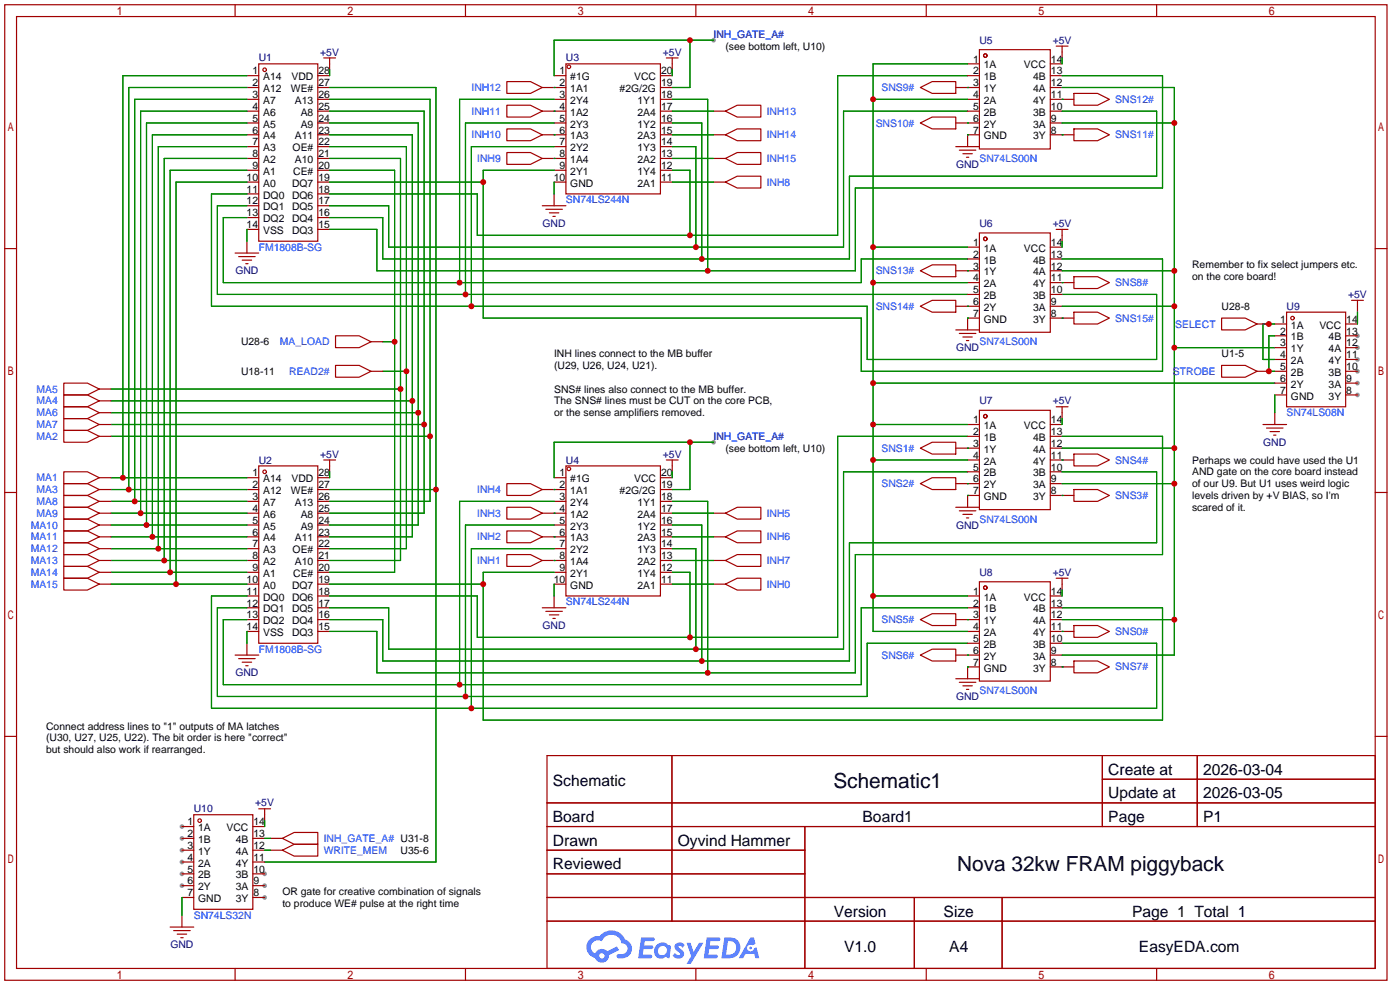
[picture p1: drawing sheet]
<svg xmlns="http://www.w3.org/2000/svg" width="301mm" height="212mm" viewBox="0 0 301 212" stroke-linecap="round" stroke-linejoin="round" font-family="sans-serif">
<g fill="#999">
<circle cx="291.8" cy="84.8" r=".51"/>
<circle cx="291.8" cy="82.3" r=".51"/>
<circle cx="291.8" cy="79.8" r=".51"/>
<circle cx="291.8" cy="77.2" r=".51"/>
<circle cx="291.8" cy="74.7" r=".51"/>
<circle cx="291.8" cy="72.1" r=".51"/>
<circle cx="39.1" cy="177.5" r=".51"/>
<circle cx="39.1" cy="180.1" r=".51"/>
<circle cx="39.1" cy="182.6" r=".51"/>
<circle cx="39.1" cy="185.2" r=".51"/>
<circle cx="39.1" cy="187.7" r=".51"/>
<circle cx="39.1" cy="190.2" r=".51"/>
<circle cx="56.9" cy="192.8" r=".51"/>
<circle cx="56.9" cy="190.2" r=".51"/>
<circle cx="56.9" cy="187.7" r=".51"/>
<circle cx="153.4" cy="95" r=".51"/>
<circle cx="153.4" cy="8.6" r=".51"/>
</g>
<g fill="none" stroke="#a10000" stroke-width=".25">
<path d="M1 1h297.2v209.6h-297.2zM3.6 3.6h292.1v204.4h-292.1zM50.5 1v2.6M100.1 1v2.6M149.6 1v2.6M199.1 1v2.6M248.7 1v2.6M1 53.4h2.6M295.7 53.4h2.5M1 105.8h2.6M295.7 105.8h2.5M1 158.2h2.6"/>
<path d="M295.7 158.2h2.5M117.6 162.3h178.1v45.7h-178.1zM117.6 172.5h178.1M117.6 177.5h178.1M144.5 162.3v35.6M173 177.5v30.5M237 162.3v15.2M237 167.4h58.7M257.4 162.3v15.2M117.6 182.6h55.4M117.6 192.8h178.1M117.6 187.7h55.4"/>
<path d="M117.6 197.9h178.1M196.6 192.8v15.2M215.4 192.8v15.2M50.5 208v2.6M100.1 208v2.6M149.6 208v2.6M199.1 208v2.6M248.7 208v2.6"/>
</g>
<g fill="#5487ff">
<path d="M145.3 202.7a1.3 1.3 0 0 1 1.9 .3l-.4 .6a.54 .54 0 0 0-.9-.2l.1 .2a1.28 1.28 0 0 1 .8 2 1.53 1.53 0 0 1-2.2-.3l.5-.6 .8 .5a.31 .31 0 0 0 .4-.3 .31 .31 0 0 0-.3-.4 1.12 1.12 0 0 1-.7-1.8z"/>
<path d="M147.6 202.5h.9l.6 2 1.2-2h.9l-2.7 4.6h-.9l1-1.7z"/>
<path d="M137.8 201.4h1.7a1.31 1.31 0 0 1 1.2 .2 .4 .4 0 0 1-.3 .5l-1.8 .1-.1 .9h1.6a.4 .4 0 0 1 .4 .4 .4 .4 0 0 1-.5 .4h-1.6l-.2 1.2h1.4a.46 .46 0 0 1 .5 0 .46 .46 0 0 1 .1 .5l-.4 .2h-2.6z"/>
<path d="M151.9 201.4h1.7a1.32 1.32 0 0 1 1.2 .2 .39 .39 0 0 1-.3 .5l-1.8 .1-.1 .9h1.6a.4 .4 0 0 1 .4 .4 .4 .4 0 0 1-.4 .4h-1.7l-.2 1.2h1.4a.46 .46 0 0 1 .5 0 .46 .46 0 0 1 .1 .5l-.4 .2h-2.6z"/>
<path d="M161.3 201.4h.8l.3 1.3-.6 .4a.75 .75 0 0 0-1.1 .3 .75 .75 0 0 0 .5 1 .75 .75 0 0 0 .9-.7l.5-.2 .6 2.3h-.8l-.3-.9h-1.8l-.5 .9h-1z"/>
<path d="M155.7 201.4l-.6 4.4h1.5a2.27 2.27 0 0 0 2.6-2.2 2.27 2.27 0 0 0-2.7-2.2zM156.5 202.1a1.5 1.5 0 0 1 1.8 1.6 1.5 1.5 0 0 1-1.9 1.4h-.3z"/>
<path d="M141.2 203a1.6 1.6 0 0 0-.3 2.3 1.6 1.6 0 0 0 2.3 .2l.7 .3 .3-2.4-.1-.3-.5-.1a1.58 1.58 0 0 0-2.4 0zM141.8 203.5a.98 .98 0 0 1 1.6 .4 .98 .98 0 0 1-1.1 1.3 .94 .94 0 0 1-.9-.7 .94 .94 0 0 1 .4-1z"/>
<path d="M126.8 201.8a2.37 2.37 0 0 0 1.1 4 1.54 1.54 0 0 0 1.8 1 1.54 1.54 0 0 0 1.2-1.6l2.2-1.1-.5-.8-2 1a1.57 1.57 0 0 0-2.7 .5 1.5 1.5 0 0 1-.7-2.1 1.5 1.5 0 0 1 2.2-.5 2.23 2.23 0 0 1 2.3-1.4 2.23 2.23 0 0 1 2 1.8 1.16 1.16 0 0 1 1.2 1.1 1.16 1.16 0 0 1-1.1 1.2h-.7a.47 .47 0 0 0-.5 .4 .47 .47 0 0 0 .4 .5 2.17 2.17 0 0 0 2.5-.9 2.17 2.17 0 0 0-.3-2.7l-.8-.4a3.2 3.2 0 0 0-5.5-.7l-1.1 .1zM128.8 205.3a.6 .6 0 0 1 1.2 0 .6 .6 0 0 1-1.2 0z"/>
<circle cx="161.4" cy="203.6" r=".28"/>
</g>
<g fill="none" stroke="#a10000" stroke-width=".25">
<path d="M53.1 16.3h2.5M53.1 18.8h2.5M55.6 13.7h12.7v38.1h-12.7zM68.3 16.3h2.6M68.3 18.8h2.6M69.6 12.4h2.5M70.9 12.4v2.6M109 17.5h5l2.6 1.3-2.6 1.3h-5zM116.6 18.8h5.1M119.1 16.3h2.6M121.7 13.7h20.3v28h-20.3zM142 16.3h2.5"/>
<path d="M142 18.8h2.5M143.3 12.4h2.5M144.5 12.4v2.6M197.9 18.8l2.5-1.3h5.1v2.6h-5.1zM205.5 18.8h5.1M208 16.3h2.6M208 13.7h2.6M210.6 10.7h15.2v21.3h-15.2zM225.8 16.3h2.5M225.8 18.8h2.5M225.8 13.7h2.5M227.1 9.9h2.5"/>
<path d="M228.3 9.9v2.5M53.1 21.3h2.5M53.1 23.9h2.5M53.1 26.4h2.5M53.1 29h2.5M53.1 31.5h2.5M53.1 34h2.5M53.1 36.6h2.5M53.1 39.1h2.5M68.3 21.3h2.6M68.3 23.9h2.6M68.3 26.4h2.6"/>
<path d="M68.3 29h2.6M68.3 31.5h2.6M68.3 34h2.6M68.3 36.6h2.6M68.3 39.1h2.6M109 22.6h5l2.6 1.3-2.6 1.2h-5zM109 27.7h5l2.6 1.3-2.6 1.2h-5zM109 32.8h5l2.6 1.2-2.6 1.3h-5zM116.6 23.9h5.1M116.6 29h5.1M116.6 34h5.1M119.1 21.3h2.6"/>
<path d="M119.1 26.4h2.6M119.1 31.5h2.6M119.1 36.6h2.6M119.1 39.1h2.6M142 21.3h2.5M142 23.9h2.5M142 26.4h2.5M142 29h2.5M142 31.5h2.5M142 34h2.5M142 36.6h2.5M142 39.1h2.5"/>
<path d="M153.4 23.9h2.6M153.4 29h2.6M153.4 34h2.6M153.4 39.1h2.6M156 34l2.5-1.2h5.1v2.5h-5.1zM156 29l2.5-1.3h5.1v2.5h-5.1zM156 23.9l2.5-1.3h5.1v2.5h-5.1zM156 39.1l2.5-1.3h5.1v2.6h-5.1zM197.9 26.4l2.5-1.3h5.1v2.6h-5.1zM205.5 26.4h5.1M205.5 31.5h5.1M206.2 32.3h3.6"/>
<path d="M207 33h2M207.8 33.8h.5M208 21.3h2.6M208 23.9h2.6M210.6 29h-2.6v2.5M225.8 21.3h5.1M225.8 23.9h2.5M225.8 26.4h2.5M225.8 29h5.1M230.9 20.1h5.1l2.5 1.2-2.5 1.3h-5.1zM230.9 27.7h5.1l2.5 1.3-2.5 1.2h-5.1zM50.5 54.4h5.1"/>
<path d="M51.3 55.1h3.6M52.1 55.9h2M52.8 56.6h.5M53.1 41.7h2.5M53.1 44.2h2.5M53.1 46.7h2.5M53.1 49.3h2.5M53.1 51.8v2.6M68.3 41.7h2.6M68.3 44.2h2.6M68.3 46.7h2.6M68.3 49.3h2.6"/>
<path d="M116.6 44.2h5.1M117.3 45h3.6M118.1 45.7h2M118.9 46.5h.5M119.1 41.7v2.5M197.9 58.2l2.5-1.3h5.1v2.5h-5.1zM205.5 58.2h5.1M208 53.1h2.6M208 55.6h2.6M210.6 50h15.2v21.4h-15.2zM225.8 53.1h2.5M225.8 55.6h2.5"/>
<path d="M225.8 58.2h2.5M227.1 49.3h2.5M228.3 49.3v2.5M230.9 59.4h5.1l2.5 1.3-2.5 1.3h-5.1zM72.1 78.5h5.1l2.6 1.3-2.6 1.2h-5.1zM72.1 72.1h5.1l2.6 1.3-2.6 1.3h-5.1zM79.8 79.8h2.5M79.8 73.4h2.5M197.9 65.8l2.5-1.3h5.1v2.6h-5.1zM205.5 65.8h5.1M205.5 70.9h5.1M206.2 71.6h3.6"/>
<path d="M207 72.4h2M207.8 73.2h.5M208 60.7h2.6M208 63.2h2.6M210.6 68.3h-2.6v2.6M225.8 60.7h5.1M225.8 63.2h2.5M225.8 65.8h2.5M225.8 68.3h5.1M230.9 67.1h5.1l2.5 1.2-2.5 1.3h-5.1zM262.6 68.3h5.1l2.6 1.3-2.6 1.3h-5.1zM262.6 78.5h5.1l2.6 1.3-2.6 1.2h-5.1z"/>
<path d="M270.3 79.8h2.5M270.3 69.6h2.5M274.1 79.8h2.5M274.1 69.6h2.5M274.1 72.1h2.5M274.1 74.7h2.5M274.1 77.2h2.5M276.6 67.1h12.7v20.3h-12.7zM289.3 79.8h2.5M289.3 69.6h2.5M289.3 72.1h2.5M289.3 74.7h2.5"/>
<path d="M289.3 77.2h2.5M290.6 64.5h2.5M291.8 64.5v2.6M13.7 92.5h5.1l2.5 1.2-2.5 1.3h-5.1zM13.7 89.9h5.1l2.5 1.3-2.5 1.3h-5.1zM13.7 87.4h5.1l2.5 1.2-2.5 1.3h-5.1zM13.7 84.8h5.1l2.5 1.3-2.5 1.3h-5.1zM13.7 82.3h5.1l2.5 1.3-2.5 1.2h-5.1zM21.3 93.7h2.6M21.3 91.2h2.6M21.3 88.6h2.6M21.3 86.1h2.6"/>
<path d="M21.3 83.6h2.6M69.6 98.8h2.5M70.9 98.8v2.5M143.3 98.8h2.5M144.5 98.8v2.5M197.9 96.3l2.5-1.3h5.1v2.5h-5.1zM205.5 96.3h5.1M208 98.8h2.6M208 93.7h2.6M208 91.2h2.6M210.6 88.1h15.2v21.4h-15.2zM225.8 98.8h5.1"/>
<path d="M225.8 93.7h2.5M225.8 91.2h2.5M225.8 96.3h2.5M227.1 87.4h2.5M228.3 87.4v2.5M230.9 97.5h5.1l2.5 1.3-2.5 1.3h-5.1zM271.5 91.2h5.1M272.3 91.9h3.5M273 92.7h2.1M273.8 93.5h.5M274.1 82.3h2.5M274.1 84.8h2.5"/>
<path d="M274.1 88.6v2.6M289.3 82.3h2.5M289.3 84.8h2.5M13.7 101.3h5.1l2.5 1.3-2.5 1.3h-5.1zM13.7 103.9h5.1l2.5 1.3-2.5 1.2h-5.1zM13.7 106.4h5.1l2.5 1.3-2.5 1.3h-5.1zM13.7 109h5.1l2.5 1.2-2.5 1.3h-5.1zM13.7 111.5h5.1l2.5 1.3-2.5 1.2h-5.1zM13.7 114h5.1l2.5 1.3-2.5 1.3h-5.1zM13.7 116.6h5.1l2.5 1.3-2.5 1.2h-5.1zM13.7 119.1h5.1l2.5 1.3-2.5 1.3h-5.1zM21.3 102.6h2.6"/>
<path d="M21.3 105.2h2.6M21.3 107.7h2.6M21.3 110.2h2.6M21.3 112.8h2.6M21.3 115.3h2.6M21.3 117.9h2.6M53.1 102.6h2.5M53.1 105.2h2.5M53.1 107.7h2.5M53.1 110.2h2.5M53.1 112.8h2.5M53.1 115.3h2.5"/>
<path d="M53.1 117.9h2.5M55.6 100.1h12.7v38.1h-12.7zM68.3 102.6h2.6M68.3 105.2h2.6M68.3 107.7h2.6M68.3 110.2h2.6M68.3 112.8h2.6M68.3 115.3h2.6M68.3 117.9h2.6M109 103.9h5l2.6 1.3-2.6 1.2h-5zM109 109h5l2.6 1.2-2.6 1.3h-5zM109 114h5l2.6 1.3-2.6 1.3h-5z"/>
<path d="M109 119.1h5l2.6 1.3-2.6 1.3h-5zM116.6 105.2h5.1M116.6 110.2h5.1M116.6 115.3h5.1M119.1 102.6h2.6M119.1 107.7h2.6M119.1 112.8h2.6M119.1 117.9h2.6M121.7 100.1h20.3v27.9h-20.3zM142 102.6h2.5M142 105.2h2.5M142 107.7h2.5"/>
<path d="M142 110.2h2.5M142 112.8h2.5M142 115.3h2.5M142 117.9h2.5M153.4 110.2h2.6M153.4 115.3h2.6M156 115.3l2.5-1.3h5.1v2.6h-5.1zM156 110.2l2.5-1.2h5.1v2.5h-5.1zM197.9 103.9l2.5-1.3h5.1v2.6h-5.1zM205.5 103.9h5.1M205.5 109h5.1M206.2 109.7h3.6"/>
<path d="M207 110.5h2M207.8 111.3h.5M208 101.3h2.6M210.6 106.4h-2.6v2.6M225.8 101.3h2.5M225.8 103.9h2.5M225.8 106.4h5.1M230.9 105.2h5.1l2.5 1.2-2.5 1.3h-5.1zM13.7 121.7h5.1l2.5 1.2-2.5 1.3h-5.1zM13.7 124.2h5.1l2.5 1.3-2.5 1.2h-5.1zM21.3 120.4h2.6M21.3 122.9h2.6"/>
<path d="M21.3 125.5h2.6M53.1 120.4h2.5M53.1 122.9h2.5M53.1 125.5h2.5M53.1 128h2.5M53.1 130.6h2.5M53.1 133.1h2.5M53.1 135.6h2.5M53.1 138.2v2.5M68.3 120.4h2.6M68.3 122.9h2.6M68.3 125.5h2.6"/>
<path d="M68.3 128h2.6M68.3 130.6h2.6M68.3 133.1h2.6M68.3 135.6h2.6M116.6 120.4h5.1M116.6 130.6h5.1M117.3 131.3h3.6M118.1 132.1h2M118.9 132.8h.5M119.1 122.9h2.6M119.1 125.5h2.6M119.1 128v2.6"/>
<path d="M142 120.4h2.5M142 122.9h2.5M142 125.5h2.5M153.4 120.4h2.6M153.4 125.5h2.6M156 120.4l2.5-1.3h5.1v2.6h-5.1zM156 125.5l2.5-1.3h5.1v2.5h-5.1zM197.9 133.1l2.5-1.3h5.1v2.6h-5.1zM205.5 133.1h5.1M208 128h2.6M208 130.6h2.6M208 135.6h2.6"/>
<path d="M208 138.2h2.6M210.6 125h15.2v21.3h-15.2zM225.8 128h2.5M225.8 130.6h2.5M225.8 133.1h2.5M225.8 135.6h5.1M225.8 138.2h2.5M227.1 124.2h2.5M228.3 124.2v2.5M230.9 134.4h5.1l2.5 1.2-2.5 1.3h-5.1zM50.5 140.7h5.1M51.3 141.5h3.6"/>
<path d="M52.1 142.2h2M52.8 143h.5M197.9 140.7l2.5-1.3h5.1v2.6h-5.1zM205.5 140.7h5.1M205.5 145.8h5.1M206.2 146.6h3.6M207 147.3h2M207.8 148.1h.5M210.6 143.3h-2.6v2.5M225.8 140.7h2.5M225.8 143.3h5.1M230.9 142h5.1l2.5 1.3-2.5 1.2h-5.1z"/>
<path d="M39.1 177.5h2.6M41.7 175h12.7v20.3h-12.7zM54.4 177.5h2.5M55.6 173.7h2.6M56.9 173.7v2.6M36.6 199.1h5.1M37.3 199.9h3.6M39.1 180.1h2.6M39.1 182.6h2.6M39.1 185.2h2.6M39.1 187.7h2.6M39.1 190.2h2.6"/>
<path d="M39.1 192.8h2.6M39.1 196.6v2.5M54.4 180.1h2.5M54.4 182.6h2.5M54.4 185.2h2.5M54.4 187.7h2.5M54.4 190.2h2.5M54.4 192.8h2.5M58.2 180.1h2.5M58.2 182.6h2.5M60.7 180.1l2.5-1.3h5.1v2.6h-5.1zM60.7 182.6l2.5-1.2h5.1v2.5h-5.1z"/>
<path d="M38.1 200.7h2M38.9 201.4h.5"/>
<circle cx="56.9" cy="15" r=".38"/>
<circle cx="122.3" cy="14.4" r=".38"/>
<circle cx="211.8" cy="11.9" r=".38"/>
<circle cx="211.8" cy="51.3" r=".38"/>
<circle cx="277.9" cy="68.3" r=".38"/>
<circle cx="211.8" cy="89.4" r=".38"/>
<circle cx="56.9" cy="101.3" r=".38"/>
<circle cx="122.3" cy="100.7" r=".38"/>
<circle cx="211.8" cy="126.2" r=".38"/>
<circle cx="42.9" cy="176.3" r=".38"/>
</g>
<g fill="none" stroke="#008700" stroke-width=".25">
<path d="M53.1 18.8h-25.4v86.4M53.1 16.3h-26.7v86.3M70.9 18.8h22.8v166.4h-36.8M70.9 15v1.3M119.1 18.8h.1M144.5 15v1.3M148.3 8.6v10.2h-3.8M153.4 8.6h-34.3v7.7M208 18.8h.1M208 16.3h-27.9v34.2h-77.5v-8.8h-31.7M208 13.7h-20.3v121.9h20.3M228.3 18.8h24.2v121.9h-24.2"/>
<path d="M228.3 16.3h21.6v24.1h-66v17.8h-102.9v-8.9h-10.1M228.3 12.4v1.3M53.1 39.1h-15.3v86.4M53.1 36.6h-16.5v86.3M53.1 34h-17.8v86.4M53.1 31.5h-19.1v86.4M53.1 29h-20.3v86.3M53.1 26.4h-21.6v86.4M53.1 23.9h-22.9v86.3M53.1 21.3h-24.1v86.4M70.9 39.1h33M70.9 36.6h13.9v86.3h-13.9"/>
<path d="M70.9 34h15.2v86.4h-15.2M70.9 31.5h16.5v86.4h-16.5M70.9 29h17.7v86.3h-17.7M70.9 26.4h19v86.4h-19M70.9 23.9h20.3v86.3h-20.3M70.9 21.3h21.6v86.4h-21.6M119.1 23.9h.1M119.1 29h.1M119.1 34h.1M119.1 36.6h-15.2v31.7h81.3v11.5h64.7v-24.2h-21.6M119.1 31.5h-17.8v34.3M119.1 26.4h-19v36.8"/>
<path d="M119.1 21.3h-20.3v39.4M119.1 39.1v2.6M144.5 39.1h8.9M144.5 36.6h3.8v13.9M144.5 34h8.9M144.5 31.5h5.1v21.6M144.5 29h8.9M144.5 26.4h6.4v29.2M144.5 23.9h8.9M144.5 21.3h7.6v36.9M187.7 21.3h20.3M208 29h.1"/>
<path d="M208 26.4h.1M208 23.9h-26.6v29.2h-97.8v-8.9h-12.7M228.3 21.3h.1M228.3 29h.1M228.3 26.4h24.2M228.3 23.9h20.4v13.9h-66.1v17.8h-100.3v-8.9h-11.4M53.1 49.3v2.5M53.1 46.7h-5.1v14h137.2v-5.1h22.8M53.1 44.2h-6.4v19h161.3M53.1 41.7h-7.6v24.1h140.9v11.4h62.3v-14h-20.4M187.7 53.1h20.3M208 58.2h.1"/>
<path d="M228.3 51.8v1.3M228.3 58.2h24.2M82.3 79.8h5.1M82.3 73.4h2.5M187.7 60.7h20.3M208 68.3h.1M208 65.8h.1M228.3 60.7h.1M228.3 68.3h.1M228.3 65.8h24.2M252.5 74.7h21.6M274.1 72.1h-1.3v7.7h1.3"/>
<path d="M274.1 69.6h-2.6v7.6h2.6M291.8 67.1v2.5M23.9 83.6h62.2M23.9 86.1h64.7M23.9 88.6h66M23.9 91.2h67.3M23.9 93.7h68.6M148.3 95v10.2h-3.8M153.4 95h-34.3v7.6M187.7 91.2h20.3M187.7 98.8h20.3M187.7 82.3h86.4"/>
<path d="M208 96.3h.1M208 93.7h-27.9v43.2h-77.5v-8.9h-31.7M228.3 98.8h.1M228.3 93.7h21.6v25.4h-66v25.4h-102.9v-8.9h-10.1M228.3 89.9v1.3M228.3 96.3h24.2M274.1 84.8v3.8M23.9 117.9h29.2M23.9 115.3h29.2M23.9 112.8h29.2M23.9 110.2h29.2M23.9 107.7h29.2"/>
<path d="M23.9 105.2h29.2M23.9 102.6h29.2M70.9 105.2h22.8M70.9 101.3v1.3M119.1 105.2h.1M119.1 110.2h.1M119.1 115.3h.1M119.1 117.9h-17.8v34.2M119.1 112.8h-19v36.8M119.1 107.7h-20.3v39.4M144.5 117.9h5.1v21.5M144.5 115.3h8.9"/>
<path d="M144.5 112.8h6.4v29.2M144.5 110.2h8.9M144.5 107.7h7.6v36.8M144.5 101.3v1.3M208 106.4h.1M208 103.9h.1M208 101.3h-26.6v38.1h-97.8v-8.8h-12.7M228.3 106.4h.1M228.3 101.3h20.4v15.3h-66.1v25.4h-100.3v-8.9h-11.4M228.3 103.9h24.2M23.9 125.5h29.2M23.9 122.9h29.2"/>
<path d="M23.9 120.4h29.2M53.1 135.6v2.6M53.1 130.6h-6.4v19h139.7v-11.4h21.6M53.1 128h-7.6v24.1h203.2v-13.9h-20.4M70.9 125.5h33M119.1 120.4h.1M119.1 122.9h-15.2v31.8h146v-24.1h-21.6M119.1 125.5v2.5M144.5 125.5h8.9M144.5 122.9h3.8v14M144.5 120.4h8.9M187.7 128h20.3"/>
<path d="M208 133.1h.1M208 130.6h-22.8v16.5h-137.2v-14h5.1M228.3 135.6h.1M228.3 126.7v1.3M228.3 133.1h24.2M208 143.3h.1M208 140.7h.1M228.3 143.3h.1M56.9 176.3v1.2M39.1 192.8v3.8M56.9 180.1h1.3M56.9 182.6h1.3"/>
</g>
<g fill="#c00">
<circle cx="37.8" cy="125.5" r=".63"/>
<circle cx="36.6" cy="122.9" r=".63"/>
<circle cx="35.3" cy="120.4" r=".63"/>
<circle cx="34" cy="117.9" r=".63"/>
<circle cx="32.8" cy="115.3" r=".63"/>
<circle cx="31.5" cy="112.8" r=".63"/>
<circle cx="30.2" cy="110.2" r=".63"/>
<circle cx="29" cy="107.7" r=".63"/>
<circle cx="27.7" cy="105.2" r=".63"/>
<circle cx="26.4" cy="102.6" r=".63"/>
<circle cx="86.1" cy="83.6" r=".63"/>
<circle cx="87.4" cy="79.8" r=".63"/>
<circle cx="84.8" cy="73.4" r=".63"/>
<circle cx="88.6" cy="86.1" r=".63"/>
<circle cx="89.9" cy="88.6" r=".63"/>
<circle cx="91.2" cy="91.2" r=".63"/>
<circle cx="92.5" cy="93.7" r=".63"/>
<circle cx="93.7" cy="105.2" r=".63"/>
<circle cx="148.3" cy="95" r=".63"/>
<circle cx="148.3" cy="8.6" r=".63"/>
<circle cx="98.8" cy="60.7" r=".63"/>
<circle cx="100.1" cy="63.2" r=".63"/>
<circle cx="101.3" cy="65.8" r=".63"/>
<circle cx="148.3" cy="50.5" r=".63"/>
<circle cx="149.6" cy="53.1" r=".63"/>
<circle cx="103.9" cy="125.5" r=".63"/>
<circle cx="101.3" cy="152.1" r=".63"/>
<circle cx="100.1" cy="149.6" r=".63"/>
<circle cx="148.3" cy="136.9" r=".63"/>
<circle cx="149.6" cy="139.4" r=".63"/>
<circle cx="150.9" cy="55.6" r=".63"/>
<circle cx="103.9" cy="39.1" r=".63"/>
<circle cx="150.9" cy="142" r=".63"/>
<circle cx="98.8" cy="147.1" r=".63"/>
<circle cx="187.7" cy="128" r=".63"/>
<circle cx="187.7" cy="98.8" r=".63"/>
<circle cx="187.7" cy="91.2" r=".63"/>
<circle cx="187.7" cy="82.3" r=".63"/>
<circle cx="187.7" cy="60.7" r=".63"/>
<circle cx="187.7" cy="53.1" r=".63"/>
<circle cx="187.7" cy="21.3" r=".63"/>
<circle cx="252.5" cy="133.1" r=".63"/>
<circle cx="252.5" cy="103.9" r=".63"/>
<circle cx="252.5" cy="96.3" r=".63"/>
<circle cx="252.5" cy="74.7" r=".63"/>
<circle cx="252.5" cy="65.8" r=".63"/>
<circle cx="252.5" cy="58.2" r=".63"/>
<circle cx="252.5" cy="26.4" r=".63"/>
<circle cx="152.1" cy="144.5" r=".63"/>
<circle cx="272.8" cy="69.6" r=".63"/>
<circle cx="272.8" cy="79.8" r=".63"/>
<circle cx="152.1" cy="58.2" r=".63"/>
</g>
<g font-size="4.5">
<text x="179.2" y="169.2">Schematic1</text>
<text x="205.8" y="187">Nova 32kw FRAM piggyback</text>
</g>
<g font-size="3.4">
<text x="238.3" y="166.4">Create at</text>
<text x="258.7" y="166.4">2026-03-04</text>
<text x="118.9" y="168.9">Schematic</text>
<text x="238.3" y="171.5">Update at</text>
<text x="258.7" y="171.5">2026-03-05</text>
<text x="118.9" y="176.6">Board</text>
<text x="185.5" y="176.6">Board1</text>
<text x="238.3" y="176.6">Page</text>
<text x="258.7" y="176.6">P1</text>
<text x="118.9" y="181.6">Drawn</text>
<text x="145.7" y="181.6">Oyvind Hammer</text>
<text x="118.9" y="186.7">Reviewed</text>
<text x="179.2" y="196.9">Version</text>
<text x="202.9" y="196.9">Size</text>
<text x="243.4" y="196.9">Page 1 Total 1</text>
<text x="181.5" y="204.5">V1.0</text>
<text x="204.1" y="204.5">A4</text>
<text x="244.9" y="204.5">EasyEDA.com</text>
</g>
<g font-size="2.2" fill="#000080">
<text x="68.8" y="11.9">+5V</text>
<text x="142.5" y="11.9">+5V</text>
<text x="210.6" y="9.4">U5</text>
<text x="226.3" y="9.4">+5V</text>
<text x="55.6" y="13.2">U1</text>
<text x="121.7" y="13.2">U3</text>
<text x="205.5" y="36.1">GND</text>
<text x="116.6" y="48.8">GND</text>
<text x="210.6" y="48.8">U6</text>
<text x="226.3" y="48.8">+5V</text>
<text x="50.6" y="58.9">GND</text>
<text x="289.8" y="64">+5V</text>
<text x="276.6" y="66.5">U9</text>
<text x="205.5" y="75.4">GND</text>
<text x="210.6" y="86.9">U7</text>
<text x="226.3" y="86.9">+5V</text>
<text x="271.6" y="95.8">GND</text>
<text x="55.6" y="99.6">U2</text>
<text x="68.8" y="98.3">+5V</text>
<text x="121.7" y="99.6">U4</text>
<text x="142.5" y="98.3">+5V</text>
<text x="205.5" y="113.5">GND</text>
<text x="210.6" y="123.7">U8</text>
<text x="226.3" y="123.7">+5V</text>
<text x="116.6" y="135.1">GND</text>
<text x="50.6" y="145.3">GND</text>
<text x="205.5" y="150.4">GND</text>
<text x="54.9" y="173.2">+5V</text>
<text x="41.7" y="174.5">U10</text>
<text x="36.6" y="203.7">GND</text>
</g>
<g font-size="2.2" fill="#00f">
<text x="153.4" y="8.1">INH_GATE_A#</text>
<text x="101.4" y="19.6">INH12</text>
<text x="189.5" y="19.6">SNS9#</text>
<text x="239.8" y="22.1">SNS12#</text>
<text x="101.4" y="24.6">INH11</text>
<text x="101.4" y="29.7">INH10</text>
<text x="164.8" y="29.7">INH14</text>
<text x="164.8" y="24.6">INH13</text>
<text x="188.3" y="27.2">SNS10#</text>
<text x="239.8" y="29.7">SNS11#</text>
<text x="102.6" y="34.8">INH9</text>
<text x="164.8" y="34.8">INH15</text>
<text x="210.6" y="34.8">SN74LS00N</text>
<text x="164.8" y="39.9">INH8</text>
<text x="121.7" y="43.7">SN74LS244N</text>
<text x="55.6" y="53.8">FM1808B-SG</text>
<text x="188.3" y="58.9">SNS13#</text>
<text x="239.8" y="61.5">SNS8#</text>
<text x="188.3" y="66.5">SNS14#</text>
<text x="239.8" y="69.1">SNS15#</text>
<text x="252.7" y="70.4">SELECT</text>
<text x="60.2" y="74.2">MA_LOAD</text>
<text x="210.6" y="74.2">SN74LS00N</text>
<text x="62.2" y="80.5">READ2#</text>
<text x="252.2" y="80.5">STROBE</text>
<text x="7.8" y="89.4">MA6</text>
<text x="7.8" y="86.9">MA4</text>
<text x="7.8" y="84.3">MA5</text>
<text x="276.6" y="89.4">SN74LS08N</text>
<text x="7.8" y="94.5">MA2</text>
<text x="7.8" y="91.9">MA7</text>
<text x="153.4" y="94.5">INH_GATE_A#</text>
<text x="189.5" y="97">SNS1#</text>
<text x="239.8" y="99.6">SNS4#</text>
<text x="7.8" y="103.4">MA1</text>
<text x="7.8" y="105.9">MA3</text>
<text x="102.6" y="105.9">INH4</text>
<text x="189.5" y="104.6">SNS2#</text>
<text x="239.8" y="107.2">SNS3#</text>
<text x="6.6" y="113.5">MA10</text>
<text x="7.8" y="108.5">MA8</text>
<text x="7.8" y="111">MA9</text>
<text x="102.6" y="111">INH3</text>
<text x="164.8" y="111">INH5</text>
<text x="210.6" y="112.3">SN74LS00N</text>
<text x="6.6" y="116.1">MA11</text>
<text x="6.6" y="118.6">MA12</text>
<text x="102.6" y="116.1">INH2</text>
<text x="164.8" y="116.1">INH6</text>
<text x="6.6" y="121.2">MA13</text>
<text x="6.6" y="123.7">MA14</text>
<text x="102.6" y="121.2">INH1</text>
<text x="164.8" y="121.2">INH7</text>
<text x="6.6" y="126.2">MA15</text>
<text x="121.7" y="130">SN74LS244N</text>
<text x="164.8" y="126.2">INH0</text>
<text x="189.5" y="133.9">SNS5#</text>
<text x="239.8" y="136.4">SNS0#</text>
<text x="55.6" y="140.2">FM1808B-SG</text>
<text x="189.5" y="141.5">SNS6#</text>
<text x="210.6" y="149.1">SN74LS00N</text>
<text x="239.8" y="144">SNS7#</text>
<text x="69.6" y="180.8">INH_GATE_A# U31-8</text>
<text x="69.6" y="183.4">WRITE_MEM</text>
<text x="41.7" y="197.4">SN74LS32N</text>
</g>
<g font-size="2.2">
<text x="156" y="10.7">(see bottom left, U10)</text>
<text x="54.3" y="16">1</text>
<text x="56.6" y="17.3">A14</text>
<text x="62.7" y="17.3">VDD</text>
<text x="68.5" y="16">28</text>
<text x="120.3" y="16">1</text>
<text x="122.6" y="17.3">#1G</text>
<text x="136.3" y="17.3">VCC</text>
<text x="142.1" y="16">20</text>
<text x="209.2" y="13.4">1</text>
<text x="209.2" y="16">2</text>
<text x="211.5" y="14.7">1A</text>
<text x="211.5" y="17.3">1B</text>
<text x="220.1" y="14.7">VCC</text>
<text x="222.1" y="17.3">4B</text>
<text x="225.9" y="16">13</text>
<text x="225.9" y="13.4">14</text>
<text x="54.3" y="18.5">2</text>
<text x="54.3" y="21.1">3</text>
<text x="54.3" y="23.6">4</text>
<text x="56.6" y="19.8">A12</text>
<text x="56.6" y="22.3">A7</text>
<text x="62.5" y="19.8">WE#</text>
<text x="63.4" y="22.3">A13</text>
<text x="68.5" y="23.6">25</text>
<text x="68.5" y="21.1">26</text>
<text x="68.5" y="18.5">27</text>
<text x="120.3" y="18.5">2</text>
<text x="120.3" y="21.1">3</text>
<text x="120.3" y="23.6">4</text>
<text x="122.6" y="19.8">1A1</text>
<text x="122.6" y="22.3">2Y4</text>
<text x="133.2" y="19.8">#2G/2G</text>
<text x="137.1" y="22.3">1Y1</text>
<text x="142.1" y="23.6">17</text>
<text x="142.1" y="21.1">18</text>
<text x="142.1" y="18.5">19</text>
<text x="209.2" y="18.5">3</text>
<text x="209.2" y="21.1">4</text>
<text x="209.2" y="23.6">5</text>
<text x="211.5" y="19.8">1Y</text>
<text x="211.5" y="22.3">2A</text>
<text x="222.1" y="22.3">4Y</text>
<text x="222.1" y="19.8">4A</text>
<text x="225.9" y="23.6">10</text>
<text x="225.9" y="21.1">11</text>
<text x="225.9" y="18.5">12</text>
<text x="54.3" y="26.1">5</text>
<text x="54.3" y="28.7">6</text>
<text x="56.6" y="24.9">A6</text>
<text x="56.6" y="27.4">A5</text>
<text x="56.6" y="30">A4</text>
<text x="63.4" y="30">A11</text>
<text x="64.7" y="27.4">A9</text>
<text x="64.7" y="24.9">A8</text>
<text x="68.5" y="28.7">23</text>
<text x="68.5" y="26.1">24</text>
<text x="120.3" y="26.1">5</text>
<text x="120.3" y="28.7">6</text>
<text x="122.6" y="24.9">1A2</text>
<text x="122.6" y="27.4">2Y3</text>
<text x="122.6" y="30">1A3</text>
<text x="137.1" y="30">2A3</text>
<text x="137.1" y="27.4">1Y2</text>
<text x="137.1" y="24.9">2A4</text>
<text x="142.1" y="28.7">15</text>
<text x="142.1" y="26.1">16</text>
<text x="209.2" y="26.1">6</text>
<text x="209.2" y="28.7">7</text>
<text x="211.5" y="24.9">2B</text>
<text x="211.5" y="27.4">2Y</text>
<text x="211.5" y="30">GND</text>
<text x="222.1" y="30">3Y</text>
<text x="222.1" y="27.4">3A</text>
<text x="222.1" y="24.9">3B</text>
<text x="225.9" y="28.7">8</text>
<text x="225.9" y="26.1">9</text>
<text x="54.3" y="31.2">7</text>
<text x="54.3" y="33.8">8</text>
<text x="56.6" y="32.5">A3</text>
<text x="56.6" y="35">A2</text>
<text x="62.9" y="32.5">OE#</text>
<text x="63.4" y="35">A10</text>
<text x="68.5" y="33.8">21</text>
<text x="68.5" y="31.2">22</text>
<text x="120.3" y="31.2">7</text>
<text x="120.3" y="33.8">8</text>
<text x="122.6" y="32.5">2Y2</text>
<text x="122.6" y="35">1A4</text>
<text x="137.1" y="35">2A2</text>
<text x="137.1" y="32.5">1Y3</text>
<text x="142.1" y="33.8">13</text>
<text x="142.1" y="31.2">14</text>
<text x="53" y="38.8">10</text>
<text x="53" y="41.4">11</text>
<text x="54.3" y="36.3">9</text>
<text x="56.6" y="37.6">A1</text>
<text x="56.6" y="40.1">A0</text>
<text x="62.8" y="40.1">DQ7</text>
<text x="63" y="37.6">CE#</text>
<text x="68.5" y="41.4">18</text>
<text x="68.5" y="38.8">19</text>
<text x="68.5" y="36.3">20</text>
<text x="119.1" y="38.8">10</text>
<text x="120.3" y="36.3">9</text>
<text x="122.6" y="37.6">2Y1</text>
<text x="122.6" y="40.1">GND</text>
<text x="137.1" y="40.1">2A1</text>
<text x="137.1" y="37.6">1Y4</text>
<text x="142.1" y="38.8">11</text>
<text x="142.1" y="36.3">12</text>
<text x="53" y="43.9">12</text>
<text x="53" y="46.5">13</text>
<text x="56.6" y="42.7">DQ0</text>
<text x="56.6" y="45.2">DQ1</text>
<text x="56.6" y="47.7">DQ2</text>
<text x="62.8" y="47.7">DQ4</text>
<text x="62.8" y="45.2">DQ5</text>
<text x="62.8" y="42.7">DQ6</text>
<text x="68.5" y="46.5">16</text>
<text x="68.5" y="43.9">17</text>
<text x="53" y="49">14</text>
<text x="56.6" y="50.3">VSS</text>
<text x="62.8" y="50.3">DQ3</text>
<text x="68.5" y="49">15</text>
<text x="209.2" y="52.8">1</text>
<text x="225.9" y="52.8">14</text>
<text x="209.2" y="55.4">2</text>
<text x="209.2" y="57.9">3</text>
<text x="211.5" y="54.1">1A</text>
<text x="211.5" y="56.6">1B</text>
<text x="211.5" y="59.2">1Y</text>
<text x="220.1" y="54.1">VCC</text>
<text x="222.1" y="59.2">4A</text>
<text x="222.1" y="56.6">4B</text>
<text x="225.9" y="57.9">12</text>
<text x="225.9" y="55.4">13</text>
<text x="256.3" y="57.7">Remember to fix select jumpers etc.</text>
<text x="209.2" y="60.4">4</text>
<text x="209.2" y="63">5</text>
<text x="209.2" y="65.5">6</text>
<text x="211.5" y="61.7">2A</text>
<text x="211.5" y="64.2">2B</text>
<text x="222.1" y="64.2">3B</text>
<text x="222.1" y="61.7">4Y</text>
<text x="225.9" y="65.5">9</text>
<text x="225.9" y="63">10</text>
<text x="225.9" y="60.4">11</text>
<text x="256.3" y="60.2">on the core board!</text>
<text x="209.2" y="68.1">7</text>
<text x="211.5" y="66.8">2Y</text>
<text x="211.5" y="69.3">GND</text>
<text x="222.1" y="69.3">3Y</text>
<text x="222.1" y="66.8">3A</text>
<text x="225.9" y="68.1">8</text>
<text x="262.6" y="66.5">U28-8</text>
<text x="275.2" y="69.3">1</text>
<text x="275.2" y="71.9">2</text>
<text x="277.5" y="70.6">1A</text>
<text x="283.6" y="70.6">VCC</text>
<text x="289.4" y="71.9">13</text>
<text x="289.4" y="69.3">14</text>
<text x="51.8" y="74.2">U28-6</text>
<text x="119.1" y="76.7">INH lines connect to the MB buffer</text>
<text x="262.6" y="76.7">U1-5</text>
<text x="275.2" y="74.4">3</text>
<text x="275.2" y="76.9">4</text>
<text x="277.5" y="73.1">1B</text>
<text x="277.5" y="75.7">1Y</text>
<text x="285.6" y="75.7">4A</text>
<text x="285.6" y="73.1">4B</text>
<text x="289.4" y="76.9">11</text>
<text x="289.4" y="74.4">12</text>
<text x="51.8" y="80.5">U18-11</text>
<text x="119.1" y="79.2">(U29, U26, U24, U21).</text>
<text x="275.2" y="79.5">5</text>
<text x="275.2" y="82">6</text>
<text x="277.5" y="78.2">2A</text>
<text x="277.5" y="80.8">2B</text>
<text x="277.5" y="83.3">2Y</text>
<text x="285.6" y="83.3">3A</text>
<text x="285.6" y="80.8">3B</text>
<text x="285.6" y="78.2">4Y</text>
<text x="289.4" y="82">9</text>
<text x="289.4" y="79.5">10</text>
<text x="119.1" y="84.3">SNS# lines also connect to the MB buffer.</text>
<text x="119.1" y="86.9">The SNS# lines must be CUT on the core PCB,</text>
<text x="119.1" y="89.4">or the sense amplifiers removed.</text>
<text x="275.2" y="84.6">7</text>
<text x="277.5" y="85.8">GND</text>
<text x="285.6" y="85.8">3Y</text>
<text x="289.4" y="84.6">8</text>
<text x="209.2" y="90.9">1</text>
<text x="209.2" y="93.5">2</text>
<text x="209.2" y="96">3</text>
<text x="211.5" y="92.2">1A</text>
<text x="211.5" y="94.7">1B</text>
<text x="220.1" y="92.2">VCC</text>
<text x="222.1" y="94.7">4B</text>
<text x="225.9" y="96">12</text>
<text x="225.9" y="93.5">13</text>
<text x="225.9" y="90.9">14</text>
<text x="156" y="97">(see bottom left, U10)</text>
<text x="209.2" y="98.5">4</text>
<text x="209.2" y="101.1">5</text>
<text x="211.5" y="97.3">1Y</text>
<text x="211.5" y="99.8">2A</text>
<text x="222.1" y="99.8">4Y</text>
<text x="222.1" y="97.3">4A</text>
<text x="225.9" y="101.1">10</text>
<text x="225.9" y="98.5">11</text>
<text x="256.3" y="99.6">Perhaps we could have used the U1</text>
<text x="54.3" y="102.3">1</text>
<text x="54.3" y="104.9">2</text>
<text x="54.3" y="107.4">3</text>
<text x="56.6" y="103.6">A14</text>
<text x="56.6" y="106.2">A12</text>
<text x="62.5" y="106.2">WE#</text>
<text x="62.7" y="103.6">VDD</text>
<text x="68.5" y="107.4">26</text>
<text x="68.5" y="104.9">27</text>
<text x="68.5" y="102.3">28</text>
<text x="120.3" y="102.3">1</text>
<text x="120.3" y="104.9">2</text>
<text x="120.3" y="107.4">3</text>
<text x="122.6" y="103.6">#1G</text>
<text x="122.6" y="106.2">1A1</text>
<text x="133.2" y="106.2">#2G/2G</text>
<text x="136.3" y="103.6">VCC</text>
<text x="142.1" y="107.4">18</text>
<text x="142.1" y="104.9">19</text>
<text x="142.1" y="102.3">20</text>
<text x="209.2" y="103.6">6</text>
<text x="209.2" y="106.2">7</text>
<text x="211.5" y="102.3">2B</text>
<text x="211.5" y="104.9">2Y</text>
<text x="211.5" y="107.4">GND</text>
<text x="222.1" y="107.4">3Y</text>
<text x="222.1" y="104.9">3A</text>
<text x="222.1" y="102.3">3B</text>
<text x="225.9" y="106.2">8</text>
<text x="225.9" y="103.6">9</text>
<text x="256.3" y="102.1">AND gate on the core board instead</text>
<text x="256.3" y="104.6">of our U9. But U1 uses weird logic</text>
<text x="256.3" y="107.2">levels driven by +V BIAS, so I'm</text>
<text x="54.3" y="110">4</text>
<text x="54.3" y="112.5">5</text>
<text x="56.6" y="108.7">A7</text>
<text x="56.6" y="111.2">A6</text>
<text x="56.6" y="113.8">A5</text>
<text x="63.4" y="108.7">A13</text>
<text x="64.7" y="113.8">A9</text>
<text x="64.7" y="111.2">A8</text>
<text x="68.5" y="112.5">24</text>
<text x="68.5" y="110">25</text>
<text x="120.3" y="110">4</text>
<text x="120.3" y="112.5">5</text>
<text x="122.6" y="108.7">2Y4</text>
<text x="122.6" y="111.2">1A2</text>
<text x="122.6" y="113.8">2Y3</text>
<text x="137.1" y="113.8">1Y2</text>
<text x="137.1" y="111.2">2A4</text>
<text x="137.1" y="108.7">1Y1</text>
<text x="142.1" y="112.5">16</text>
<text x="142.1" y="110">17</text>
<text x="256.3" y="109.7">scared of it.</text>
<text x="54.3" y="115">6</text>
<text x="54.3" y="117.6">7</text>
<text x="56.6" y="116.3">A4</text>
<text x="56.6" y="118.9">A3</text>
<text x="62.9" y="118.9">OE#</text>
<text x="63.4" y="116.3">A11</text>
<text x="68.5" y="117.6">22</text>
<text x="68.5" y="115">23</text>
<text x="120.3" y="115">6</text>
<text x="120.3" y="117.6">7</text>
<text x="122.6" y="116.3">1A3</text>
<text x="122.6" y="118.9">2Y2</text>
<text x="137.1" y="118.9">1Y3</text>
<text x="137.1" y="116.3">2A3</text>
<text x="142.1" y="117.6">14</text>
<text x="142.1" y="115">15</text>
<text x="53" y="125.2">10</text>
<text x="54.3" y="120.1">8</text>
<text x="54.3" y="122.7">9</text>
<text x="56.6" y="121.4">A2</text>
<text x="56.6" y="123.9">A1</text>
<text x="63" y="123.9">CE#</text>
<text x="63.4" y="121.4">A10</text>
<text x="68.5" y="125.2">19</text>
<text x="68.5" y="122.7">20</text>
<text x="68.5" y="120.1">21</text>
<text x="119.1" y="125.2">10</text>
<text x="120.3" y="120.1">8</text>
<text x="120.3" y="122.7">9</text>
<text x="122.6" y="121.4">1A4</text>
<text x="122.6" y="123.9">2Y1</text>
<text x="137.1" y="123.9">1Y4</text>
<text x="137.1" y="121.4">2A2</text>
<text x="142.1" y="125.2">11</text>
<text x="142.1" y="122.7">12</text>
<text x="142.1" y="120.1">13</text>
<text x="53" y="127.7">11</text>
<text x="53" y="130.3">12</text>
<text x="56.6" y="126.5">A0</text>
<text x="56.6" y="129">DQ0</text>
<text x="56.6" y="131.6">DQ1</text>
<text x="62.8" y="131.6">DQ5</text>
<text x="62.8" y="129">DQ6</text>
<text x="62.8" y="126.5">DQ7</text>
<text x="68.5" y="130.3">17</text>
<text x="68.5" y="127.7">18</text>
<text x="122.6" y="126.5">GND</text>
<text x="137.1" y="126.5">2A1</text>
<text x="209.2" y="127.7">1</text>
<text x="209.2" y="130.3">2</text>
<text x="211.5" y="129">1A</text>
<text x="211.5" y="131.6">1B</text>
<text x="220.1" y="129">VCC</text>
<text x="222.1" y="131.6">4B</text>
<text x="225.9" y="130.3">13</text>
<text x="225.9" y="127.7">14</text>
<text x="53" y="132.8">13</text>
<text x="53" y="135.4">14</text>
<text x="56.6" y="134.1">DQ2</text>
<text x="56.6" y="136.6">VSS</text>
<text x="62.8" y="136.6">DQ3</text>
<text x="62.8" y="134.1">DQ4</text>
<text x="68.5" y="135.4">15</text>
<text x="68.5" y="132.8">16</text>
<text x="209.2" y="132.8">3</text>
<text x="209.2" y="135.4">4</text>
<text x="209.2" y="137.9">5</text>
<text x="211.5" y="134.1">1Y</text>
<text x="211.5" y="136.6">2A</text>
<text x="222.1" y="136.6">4Y</text>
<text x="222.1" y="134.1">4A</text>
<text x="225.9" y="137.9">10</text>
<text x="225.9" y="135.4">11</text>
<text x="225.9" y="132.8">12</text>
<text x="209.2" y="140.4">6</text>
<text x="209.2" y="143">7</text>
<text x="211.5" y="139.2">2B</text>
<text x="211.5" y="141.7">2Y</text>
<text x="222.1" y="141.7">3A</text>
<text x="222.1" y="139.2">3B</text>
<text x="225.9" y="143">8</text>
<text x="225.9" y="140.4">9</text>
<text x="211.5" y="144.3">GND</text>
<text x="222.1" y="144.3">3Y</text>
<text x="9.9" y="156.7">Connect address lines to &quot;1&quot; outputs of MA latches</text>
<text x="9.9" y="159.3">(U30, U27, U25, U22). The bit order is here &quot;correct&quot;</text>
<text x="9.9" y="161.8">but should also work if rearranged.</text>
<text x="40.3" y="177.3">1</text>
<text x="40.3" y="179.8">2</text>
<text x="42.6" y="178.5">1A</text>
<text x="48.7" y="178.5">VCC</text>
<text x="54.5" y="179.8">13</text>
<text x="54.5" y="177.3">14</text>
<text x="40.3" y="182.4">3</text>
<text x="40.3" y="184.9">4</text>
<text x="42.6" y="181.1">1B</text>
<text x="42.6" y="183.6">1Y</text>
<text x="50.7" y="183.6">4A</text>
<text x="50.7" y="181.1">4B</text>
<text x="54.5" y="184.9">11</text>
<text x="54.5" y="182.4">12</text>
<text x="86.1" y="183.4">U35-6</text>
<text x="40.3" y="187.4">5</text>
<text x="40.3" y="190">6</text>
<text x="42.6" y="186.2">2A</text>
<text x="42.6" y="188.7">2B</text>
<text x="42.6" y="191.2">2Y</text>
<text x="50.7" y="191.2">3A</text>
<text x="50.7" y="188.7">3B</text>
<text x="50.7" y="186.2">4Y</text>
<text x="54.5" y="190">9</text>
<text x="54.5" y="187.4">10</text>
<text x="40.3" y="192.5">7</text>
<text x="42.6" y="193.8">GND</text>
<text x="50.7" y="193.8">3Y</text>
<text x="54.5" y="192.5">8</text>
<text x="60.7" y="192.3">OR gate for creative combination of signals</text>
<text x="60.7" y="194.8">to produce WE# pulse at the right time</text>
</g>
</svg>
